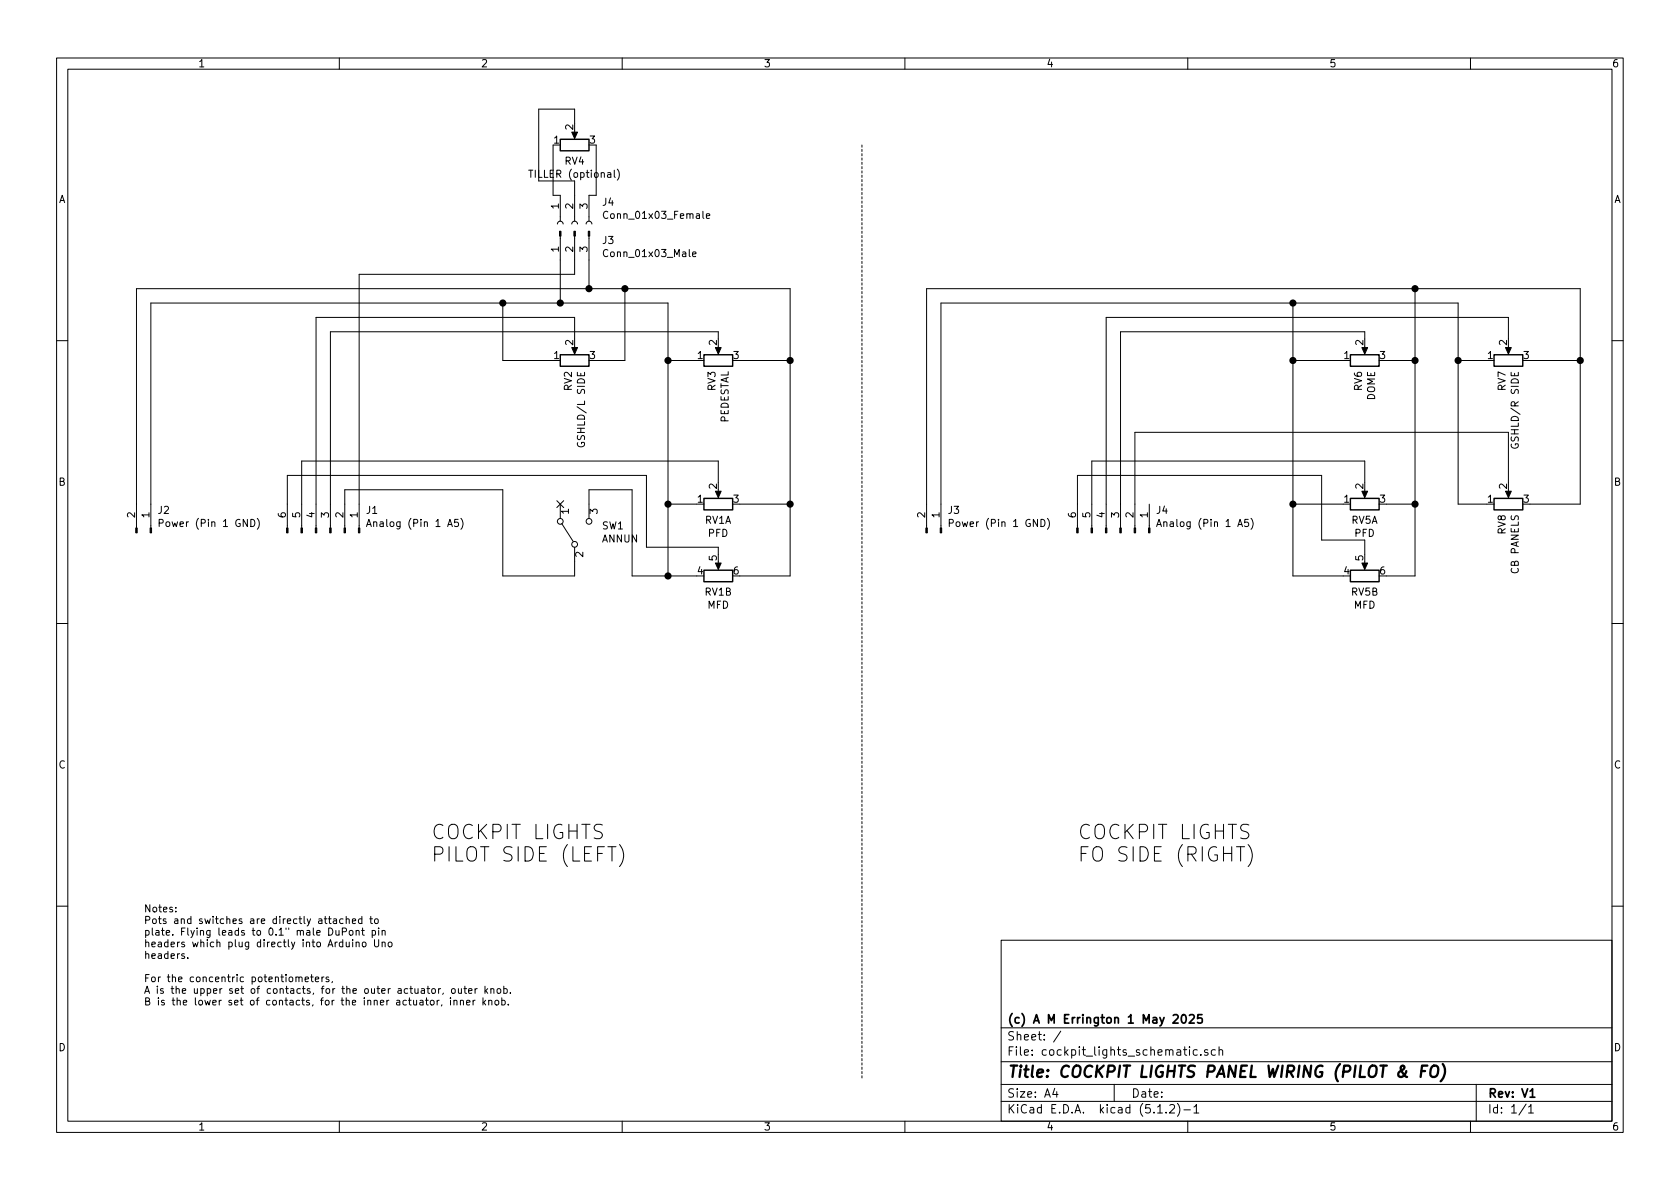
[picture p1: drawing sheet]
<svg xmlns="http://www.w3.org/2000/svg" width="297mm" height="210mm" viewBox="0 0 297 210" stroke-linecap="round" stroke-linejoin="round" font-family="sans-serif">
<g fill="none" stroke="#000" stroke-width=".18">
<path d="M10 10.3h277v189.9h-277zM12 12.2h273v186.1h-273zM60 10.3v1.9M110 10.3v1.9M160 10.3v1.9M210 10.3v1.9M260 10.3v1.9M93.5 30.1h.7M97.8 25.6v8.9h1.3v4.6M98.6 39.6l.1-.3 .3-.2 .4 .1 .2 .4M101.1 39.6l.1-.3 .3-.2 .4 .1 .2 .4M101.6 21.8v-2.5h-6.4v12.7h6.4v7.1"/>
<path d="M101.6 23.1v1M103.6 39.6l.2-.3 .2-.2 .5 .1 .1 .4M105.4 25.6v8.9h-1.3v4.6M107.5 37.5a.6 .6 0 0 0-.9 .4 .6 .6 0 0 0 .6 .7l.3-.1M108.6 30.1v1.1l.2 .2M109.1 29.9a1.47 1.47 0 0 1 0 1.9M124.9 38.2l.6-.1-.1-.3h-.3l-.2 .2v.6h.5M88.9 53.6v10.1h8.9M99.1 41.8v11.8M101.6 41.8v6.7h-38.1v44.9M101.6 59.9v-3.8h-45.7v37.3M104.1 41.8v9.2"/>
<path d="M110.5 51v12.7h-5.1M122.5 45l.6-.1-.1-.3-.4-.1-.1 .2v.6h.5M127 59.9v-1.2h-68.6v34.7M228.6 53.6v48.2h8.9M241.3 59.9v-1.2h-43.2v34.7M250.2 51v50.8h-5.1M266.7 59.9v-3.8h-71.1v37.3M10 60.2h2M101.6 61.2v1M102.1 65.8v.6h1.3v-.6M118.1 63.7h5.1M127 61.2v1"/>
<path d="M130.8 63.7h8.9M228.6 63.7h8.9M241.3 61.2v1M245.1 63.7h5.1M257.8 63.7h5.1M266.7 61.2v1M267.2 65.8v.6h1.3v-.6M270.5 63.7h8.9M285 60.2h2M24.1 93.4v-42.4h115.6v50.8h-8.9M26.7 93.4v-39.8h91.4v48.2M28.1 92.5h.7v-.5l-.2-.2h-.5v1.3"/>
<path d="M44.3 91.8a.64 .64 0 0 1 .8 .7 .64 .64 0 0 1-.8 .6zM45.5 91.7a1.47 1.47 0 0 1 0 1.9M50.8 93.4v-9.3h63.5v12.7h12.7v1.2M61 93.4v-6.8h27.9v15.2h12.7v-5M64.8 93.1l.4-1.3 .5 1.3M64.9 92.8h.6M81 91.8h-.6l-.1 .7 .5-.2 .3 .3v.3l-.3 .2-.5-.1M81.5 91.7a1.4 1.4 0 0 1 0 1.9M98.5 88.5l1.2 1.3M99.1 89.1v2.6M99.3 92.6l2 3.2M99.7 88.5l-1.2 1.3"/>
<path d="M104.1 91.7v-5.1h7.7v15.2h11.4M118.1 89.1h5.1M127 85.3v-3.8h-73.7v11.9M127 86.6v1M127 99.3v1M130.8 89.1h8.9M167.8 92.5h.7v-.5l-.2-.2h-.5v1.3M184 91.8a.64 .64 0 0 1 .8 .7 .64 .64 0 0 1-.8 .6zM185.2 91.7a1.47 1.47 0 0 1 0 1.9M190.5 93.4v-9.3h43.2v11.4h7.6v2.5M203.2 89.1v4.3M204.5 93.1l.4-1.3 .5 1.3"/>
<path d="M204.6 92.8h.6M220.7 91.8h-.6l-.1 .7 .5-.2 .3 .3v.3l-.3 .2-.5-.1M221.2 91.7a1.4 1.4 0 0 1 0 1.9M228.6 89.1h8.9M241.3 85.3v-3.8h-48.3v11.9M241.3 86.6v1M241.3 99.3v1M245.1 89.1h5.1M262.9 89.1h-5.1v-35.5h-91.4v39.8M266.7 85.3v-8.9h-66v17M266.7 86.6v1M270.5 89.1h8.9v-38.1h-115.6v42.4"/>
<path d="M10 110.3h2M285 110.3h2M107.5 149.7h1.4M109.5 149.3a2.9 2.9 0 0 1 0 3.9M220.7 149.3a2.9 2.9 0 0 1 0 3.9M10 160.2h2M31.1 161.1v.2M31.1 160.5v.1M33.2 169.4v.1M52.3 172.9l.2-.1h.3l.1 .8M52.9 172.9l.1-.1h.3l.1 .8M53.9 173.2l.7-.1-.1-.3h-.4l-.2 .1 .1 .7h.5"/>
<path d="M54.9 172.8h.5M55.1 172.3v1.1l.3 .2M55.8 173.2l.6-.1-.1-.3h-.3l-.2 .1v.7h.5M56.9 172.8v.8M57.3 172.8h-.3l-.1 .2M58.1 172.8h-.3l-.2 .1 .1 .2 .4 .1v.4h-.5M58.8 173.6l-.1 .2M59 162.5h.5v.8M59.4 164.5l.1 .8 .3 .1 .1-.2M59.5 162.8h-.4l-.2 .2 .2 .3h.4M59.9 164.5v.9M60.5 164.8l.7-.1v-.5l-.2-.1h-.5v1.3"/>
<path d="M60.7 162.5h-.4l-.3 .2 .2 .6h.5M61.2 162.6l.2-.1h.3v.8M61.2 166.6l.1 .8h.3l.1-.1M61.2 162v1.3M61.7 166.6v.8M61.8 164.7l.2-.2 .3 .1 .1 .2-.1 .5-.3 .1-.2-.2zM62.3 162.9l.6-.1-.1-.3h-.3l-.2 .2 .1 .6h.4M62.4 166.2v.1M62.4 166.6v.8M63 164.7l.1-.2 .3 .1 .1 .8M63 166.7l.1-.1h.3l.1 .8M63 164.5v.9"/>
<path d="M63 166.6v.8M63.9 164.5h.5M64 162.5h-.4l-.2 .2 .1 .6h.5M64 162v1.3M64.1 164.1v1.1l.3 .2M64.2 166.6h.3l.2 .2-.1 .6h-.3l-.2-.1zM65.4 162.5h.5M65.6 162v1.1l.3 .2M65.8 164.6l.4-.1 .2 .3-.1 .5h-.5M65.8 164.5v1.3M66.2 166.2v1l.3 .2h.3l.2-.2v-1M66.3 162.5h.3l.2 .1v.7h-.3l-.3-.2z"/>
<path d="M67 164.1v.1M67 164.5v.9M67.6 164.7l.1-.2 .3 .1 .1 .8M67.6 166.7l.1-.1h.3l.1 .8M67.6 164.5v.9M67.6 166.6v.8M68.8 166.6h.3l.2 .2-.1 .6h-.3l-.3-.2zM75.2 176.9h.5M75.4 176.4v1.1l.3 .2M75.5 174.8h.5M75.7 174.4v1.1l.3 .2M76.2 176.9h.3l.3 .2-.2 .6h-.3l-.2-.2z"/>
<path d="M76.4 174.9l.2-.1 .3 .1 .1 .5-.1 .2-.3 .1-.2-.2zM77.3 176.9v.8M77.5 174.8v.9M77.6 176.9l-.3 .2M77.9 174.8l-.3 .1-.1 .2M78.1 177.7l-.1 .2M78.4 175.6l-.1 .2M79.7 176.4v.2M79.7 176.9v.8M79.9 174.9l.2-.1 .3 .1 .1 .5-.1 .2-.3 .1-.2-.2zM80.3 177l.1-.1h.3l.1 .8M80.3 176.9v.8"/>
<path d="M81.1 174.8v.8l.3 .1 .2-.2M81.4 177l.2-.1h.3v.8M81.4 176.9v.8M81.6 174.8v.9M82 174.8h.5M82.2 174.4v1.1l.3 .2M82.5 177.3l.6-.1-.1-.3h-.3l-.2 .2v.6h.5M82.9 175.2l.6-.1-.1-.2-.4-.1-.1 .2v.6h.5M83.6 176.9v.8M84 176.9l-.4 .2M84 174.8v.9M84.4 174.8l-.4 .3"/>
<path d="M85.4 176.4v1.3M85.5 177.2l.4 .5M85.8 174.4v1.3M85.9 175.2l.3 .5M85.9 176.9l-.5 .5M86.2 174.8l-.4 .5M86.4 177l.2-.1h.3l.1 .8M86.4 176.9v.8M86.8 174.9l.2-.1 .3 .1v.8M86.8 174.8v.9M87.6 176.9h.3l.3 .2-.1 .6h-.3l-.3-.2zM88 174.9l.3-.1 .2 .3-.1 .5-.3 .1-.2-.2z"/>
<path d="M88.7 176.9h.4l.2 .2-.1 .6h-.5M88.7 176.4v1.3M89.1 174.9l.4-.1 .2 .3-.1 .5h-.5M89.1 174.4v1.3M89.9 177.6v.1M90.2 175.5v.2M177 166.3h108v32h-108zM285 160.2h2M60 198.3v1.9M110 198.3v1.9M160 198.3v1.9M177 194.8h108"/>
<path d="M177 191.8h108M177 187.8h108M177 181.8h108M186.5 192.5l-.4 1h1M186.8 193v1M187.6 182.3l-1.3 2M197 191.8v3M204.7 196.8h.8M206.2 196.7v.1M206.8 195.5l.2-.2h.4l.2 .2 .1 .3-.1 .2-.8 .8h.9M208.2 195.1a1.71 1.71 0 0 1 0 2.3M209.3 196.3h1.2"/>
<path d="M210 198.3v1.9M210.3 185.1v.2M210.3 185.6v1M211.1 195.8l.4-.5v1.5M211.1 196.8h.9M211.7 185.7l-.4-.1-.3 .3 .1 .6h.6M212.3 186.5v.1M213.5 185.7a.37 .37 0 0 0-.5 .1v.2l.5 .2 .1 .1-.2 .3-.4-.1M214.9 185.7l-.4-.1-.3 .3v.6l.3 .1 .4-.1M215.5 185.7h.1a.37 .37 0 0 1 .6 .1v.8M215.5 185.1v1.5M260 198.3v1.9"/>
<path d="M261 191.8v6.5M269.8 195.2l-1.2 2M270.3 195.8l.4-.5v1.5M270.3 196.8h.8"/>
<circle cx="99.1" cy="92.2" r=".51"/>
<circle cx="101.6" cy="96.3" r=".51"/>
<circle cx="104.1" cy="92.2" r=".51"/>
</g>
<path d="M207.4 179.6l.3-.2h.3l.3 .5-.9 1h.9M209 179.6l.2-.2a.81 .81 0 0 1 .6 .6 .81 .81 0 0 1-.3 .8l-.1 .1a.79 .79 0 0 1-.4-1.3zM210.3 179.6l.2-.2h.4l.3 .5-1 1h1M212.5 179.4h-.7l-.1 .7 .2-.1 .5 .1 .2 .2-.1 .5-.2 .1-.6-.1M270.5 194h.9" fill="none" stroke="#000" stroke-width=".3"/>
<path d="M251.3 189.4h.7M252.4 188.4h-1l-.2 2M253.1 188.7a.66 .66 0 0 1 1.2 0 1.43 1.43 0 0 1-.6 1.7l-.6-.1a1.49 1.49 0 0 1 0-1.6zM255.1 188.2a2.31 2.31 0 0 1-.4 3" fill="none" stroke="#000" stroke-width=".41"/>
<path d="M99.1 24.6h5v2.1h-5zM99.1 62.7h5v2.1h-5zM124.5 62.7h5v2.1h-5zM238.8 62.7h5v2.1h-5zM264.2 62.7h5v2.1h-5zM124.5 88.1h5v2.1h-5zM238.8 88.1h5v2.1h-5zM264.2 88.1h5v2.1h-5zM124.5 100.8h5v2.1h-5zM238.8 100.8h5v2.1h-5z" fill="none" stroke="#000" stroke-width=".25"/>
<g fill="#000" stroke="#000" stroke-width=".18">
<path d="M101.1 23.4h1l-.5 1.1zM98.9 40.9h.3v.9h-.3zM101.5 40.9h.2v.9h-.2zM104 40.9h.3v.9h-.3zM101.1 61.5h1l-.5 1.1zM126.5 61.5h1l-.5 1.1zM240.8 61.5h1l-.5 1.1zM266.2 61.5h1l-.5 1.1zM24 93.4h.3v.8h-.3zM26.5 93.4h.3v.8h-.3zM50.7 93.4h.2v.8h-.2zM53.2 93.4h.3v.8h-.3z"/>
<path d="M55.8 93.4h.2v.8h-.2zM58.3 93.4h.2v.8h-.2zM60.8 93.4h.3v.8h-.3zM63.4 93.4h.2v.8h-.2zM126.5 86.9h1l-.5 1.1zM163.7 93.4h.3v.8h-.3zM166.2 93.4h.3v.8h-.3zM190.4 93.4h.2v.8h-.2zM192.9 93.4h.3v.8h-.3zM195.5 93.4h.2v.8h-.2zM198 93.4h.2v.8h-.2zM200.5 93.4h.3v.8h-.3z"/>
<path d="M203.1 93.4h.2v.8h-.2zM240.8 86.9h1l-.5 1.1zM266.2 86.9h1l-.5 1.1zM126.5 99.6h1l-.5 1.1zM240.8 99.6h1l-.5 1.1z"/>
</g>
<path d="M152.4 25.6v165.1" fill="none" stroke="#000" stroke-width=".18" stroke-dasharray=".4 .4"/>
<g fill="#000" stroke="#000" stroke-width=".25">
<circle cx="88.9" cy="53.6" r=".51"/>
<circle cx="99.1" cy="53.6" r=".51"/>
<circle cx="104.1" cy="51" r=".51"/>
<circle cx="110.5" cy="51" r=".51"/>
<circle cx="228.6" cy="53.6" r=".51"/>
<circle cx="250.2" cy="51" r=".51"/>
<circle cx="118.1" cy="63.7" r=".51"/>
<circle cx="139.7" cy="63.7" r=".51"/>
<circle cx="228.6" cy="63.7" r=".51"/>
<circle cx="250.2" cy="63.7" r=".51"/>
<circle cx="257.8" cy="63.7" r=".51"/>
<circle cx="279.4" cy="63.7" r=".51"/>
<circle cx="118.1" cy="89.1" r=".51"/>
<circle cx="139.7" cy="89.1" r=".51"/>
<circle cx="228.6" cy="89.1" r=".51"/>
<circle cx="250.2" cy="89.1" r=".51"/>
<circle cx="118.1" cy="101.8" r=".51"/>
</g>
<g font-size="3.5">
<text x="76.2" y="148.4">COCKPIT LIGHTS</text>
<text x="190.5" y="148.4">COCKPIT LIGHTS</text>
<text x="76.2" y="152.4">PILOT SIDE (LEFT)</text>
<text x="190.5" y="152.4">FO SIDE (RIGHT)</text>
</g>
<text font-size="2.8" x="178" y="190.5">Title: COCKPIT LIGHTS PANEL WIRING (PILOT &amp; FO)</text>
<g font-size="2.1">
<text x="178" y="184">Sheet: /</text>
<text x="178" y="181">(c) A M Errington 1 May 2025</text>
<text x="178" y="186.7">File: cockpit_lights_schematic.sch</text>
<text x="178" y="196.9">KiCad E.D.A. kicad (5.1.2)-1</text>
<text x="178" y="194.1">Size: A4</text>
<text x="200" y="194.1">Date:</text>
<text x="263" y="194.1">Rev: V1</text>
<text x="263" y="196.9">Id: 1/1</text>
</g>
<g font-size="1.8">
<text x="35" y="11.9">1</text>
<text x="85" y="11.9">2</text>
<text x="135" y="11.9">3</text>
<text x="185" y="11.9">4</text>
<text x="235" y="11.9">5</text>
<text x="285" y="11.9">6</text>
<text x="101.3" y="23" transform="rotate(-90 101.3 23)">2</text>
<text x="97.9" y="25.4">1</text>
<text x="99.9" y="29.1">RV4</text>
<text x="104.3" y="25.4">3</text>
<text x="10.4" y="35.9">A</text>
<text x="94.2" y="31.4">TILLER (optional)</text>
<text x="285.4" y="35.9">A</text>
<text x="98.8" y="36.9" transform="rotate(-90 98.8 36.9)">1</text>
<text x="101.3" y="36.9" transform="rotate(-90 101.3 36.9)">2</text>
<text x="103.9" y="36.9" transform="rotate(-90 103.9 36.9)">3</text>
<text x="106.6" y="36.4">J4</text>
<text x="107.4" y="38.7">Conn_01x03_Female</text>
<text x="98.8" y="44.5" transform="rotate(-90 98.8 44.5)">1</text>
<text x="101.3" y="44.5" transform="rotate(-90 101.3 44.5)">2</text>
<text x="103.9" y="44.5" transform="rotate(-90 103.9 44.5)">3</text>
<text x="106.6" y="43.1">J3</text>
<text x="107.2" y="45.5">Conn_01x03_Male</text>
<text x="97.9" y="63.5">1</text>
<text x="101.3" y="61.1" transform="rotate(-90 101.3 61.1)">2</text>
<text x="104.3" y="63.5">3</text>
<text x="123.3" y="63.5">1</text>
<text x="126.7" y="61.1" transform="rotate(-90 126.7 61.1)">2</text>
<text x="129.7" y="63.5">3</text>
<text x="237.6" y="63.5">1</text>
<text x="241" y="61.1" transform="rotate(-90 241 61.1)">2</text>
<text x="244" y="63.5">3</text>
<text x="263" y="63.5">1</text>
<text x="266.4" y="61.1" transform="rotate(-90 266.4 61.1)">2</text>
<text x="269.4" y="63.5">3</text>
<text x="101.1" y="69.1" transform="rotate(-90 101.1 69.1)">RV2</text>
<text x="126.5" y="69.1" transform="rotate(-90 126.5 69.1)">RV3</text>
<text x="240.8" y="69.1" transform="rotate(-90 240.8 69.1)">RV6</text>
<text x="243.1" y="70.8" transform="rotate(-90 243.1 70.8)">DOME</text>
<text x="266.2" y="69.1" transform="rotate(-90 266.2 69.1)">RV7</text>
<text x="128.8" y="74.9" transform="rotate(-90 128.8 74.9)">PEDESTAL</text>
<text x="103.4" y="78.6" transform="rotate(-90 103.4 78.6)">GSHLD/L SIDE</text>
<text x="268.5" y="78.8" transform="rotate(-90 268.5 78.8)">GSHLD/R SIDE</text>
<text x="10.4" y="85.9">B</text>
<text x="123.3" y="88.9">1</text>
<text x="126.7" y="86.5" transform="rotate(-90 126.7 86.5)">2</text>
<text x="129.7" y="88.9">3</text>
<text x="237.6" y="88.9">1</text>
<text x="241" y="86.5" transform="rotate(-90 241 86.5)">2</text>
<text x="244" y="88.9">3</text>
<text x="263" y="88.9">1</text>
<text x="266.4" y="86.5" transform="rotate(-90 266.4 86.5)">2</text>
<text x="269.4" y="88.9">3</text>
<text x="285.4" y="85.9">B</text>
<text x="23.9" y="91.5" transform="rotate(-90 23.9 91.5)">2</text>
<text x="26.4" y="91.5" transform="rotate(-90 26.4 91.5)">1</text>
<text x="28" y="90.9">J2</text>
<text x="29.2" y="93.2">Power (Pin 1 GND)</text>
<text x="50.5" y="91.5" transform="rotate(-90 50.5 91.5)">6</text>
<text x="53.1" y="91.5" transform="rotate(-90 53.1 91.5)">5</text>
<text x="55.6" y="91.5" transform="rotate(-90 55.6 91.5)">4</text>
<text x="58.2" y="91.5" transform="rotate(-90 58.2 91.5)">3</text>
<text x="60.7" y="91.5" transform="rotate(-90 60.7 91.5)">2</text>
<text x="63.2" y="91.5" transform="rotate(-90 63.2 91.5)">1</text>
<text x="64.8" y="90.9">J1</text>
<text x="66.1" y="93.2">Analog (Pin 1 A5)</text>
<text x="100.6" y="90.9" transform="rotate(-90 100.6 90.9)">1</text>
<text x="105.7" y="90.9" transform="rotate(-90 105.7 90.9)">3</text>
<text x="106.5" y="93.6">SW1</text>
<text x="106.5" y="95.9">ANNUN</text>
<text x="124.6" y="92.6">RV1A</text>
<text x="125.2" y="94.9">PFD</text>
<text x="163.6" y="91.5" transform="rotate(-90 163.6 91.5)">2</text>
<text x="166.1" y="91.5" transform="rotate(-90 166.1 91.5)">1</text>
<text x="167.7" y="90.9">J3</text>
<text x="168.9" y="93.2">Power (Pin 1 GND)</text>
<text x="190.2" y="91.5" transform="rotate(-90 190.2 91.5)">6</text>
<text x="192.8" y="91.5" transform="rotate(-90 192.8 91.5)">5</text>
<text x="195.3" y="91.5" transform="rotate(-90 195.3 91.5)">4</text>
<text x="197.9" y="91.5" transform="rotate(-90 197.9 91.5)">3</text>
<text x="200.4" y="91.5" transform="rotate(-90 200.4 91.5)">2</text>
<text x="202.9" y="91.5" transform="rotate(-90 202.9 91.5)">1</text>
<text x="204.5" y="90.9">J4</text>
<text x="205.8" y="93.2">Analog (Pin 1 A5)</text>
<text x="238.9" y="92.6">RV5A</text>
<text x="239.5" y="94.9">PFD</text>
<text x="266.2" y="94.5" transform="rotate(-90 266.2 94.5)">RV8</text>
<text x="103.1" y="98.5" transform="rotate(-90 103.1 98.5)">2</text>
<text x="123.3" y="101.6">4</text>
<text x="126.7" y="99.2" transform="rotate(-90 126.7 99.2)">5</text>
<text x="129.7" y="101.6">6</text>
<text x="237.6" y="101.6">4</text>
<text x="241" y="99.2" transform="rotate(-90 241 99.2)">5</text>
<text x="244" y="101.6">6</text>
<text x="268.5" y="101.4" transform="rotate(-90 268.5 101.4)">CB PANELS</text>
<text x="124.6" y="105.3">RV1B</text>
<text x="125.1" y="107.6">MFD</text>
<text x="238.9" y="105.3">RV5B</text>
<text x="239.4" y="107.6">MFD</text>
<text x="10.4" y="135.9">C</text>
<text x="285.4" y="135.9">C</text>
<text x="25.4" y="161.3">Notes:</text>
<text x="25.4" y="163.4">Pots and switches are directly attached to</text>
<text x="25.4" y="165.4">plate. Flying leads to 0.1&quot; male DuPont pin</text>
<text x="25.4" y="167.5">headers which plug directly into Arduino Uno</text>
<text x="25.4" y="169.6">headers.</text>
<text x="25.4" y="173.7">For the concentric potentiometers,</text>
<text x="25.4" y="175.7">A is the upper set of contacts, for the outer actuator, outer knob.</text>
<text x="25.4" y="177.8">B is the lower set of contacts, for the inner actuator, inner knob.</text>
<text x="10.4" y="185.9">D</text>
<text x="285.4" y="185.9">D</text>
<text x="35" y="199.9">1</text>
<text x="85" y="199.9">2</text>
<text x="135" y="199.9">3</text>
<text x="185" y="199.9">4</text>
<text x="235" y="199.9">5</text>
<text x="285" y="199.9">6</text>
</g>
</svg>
